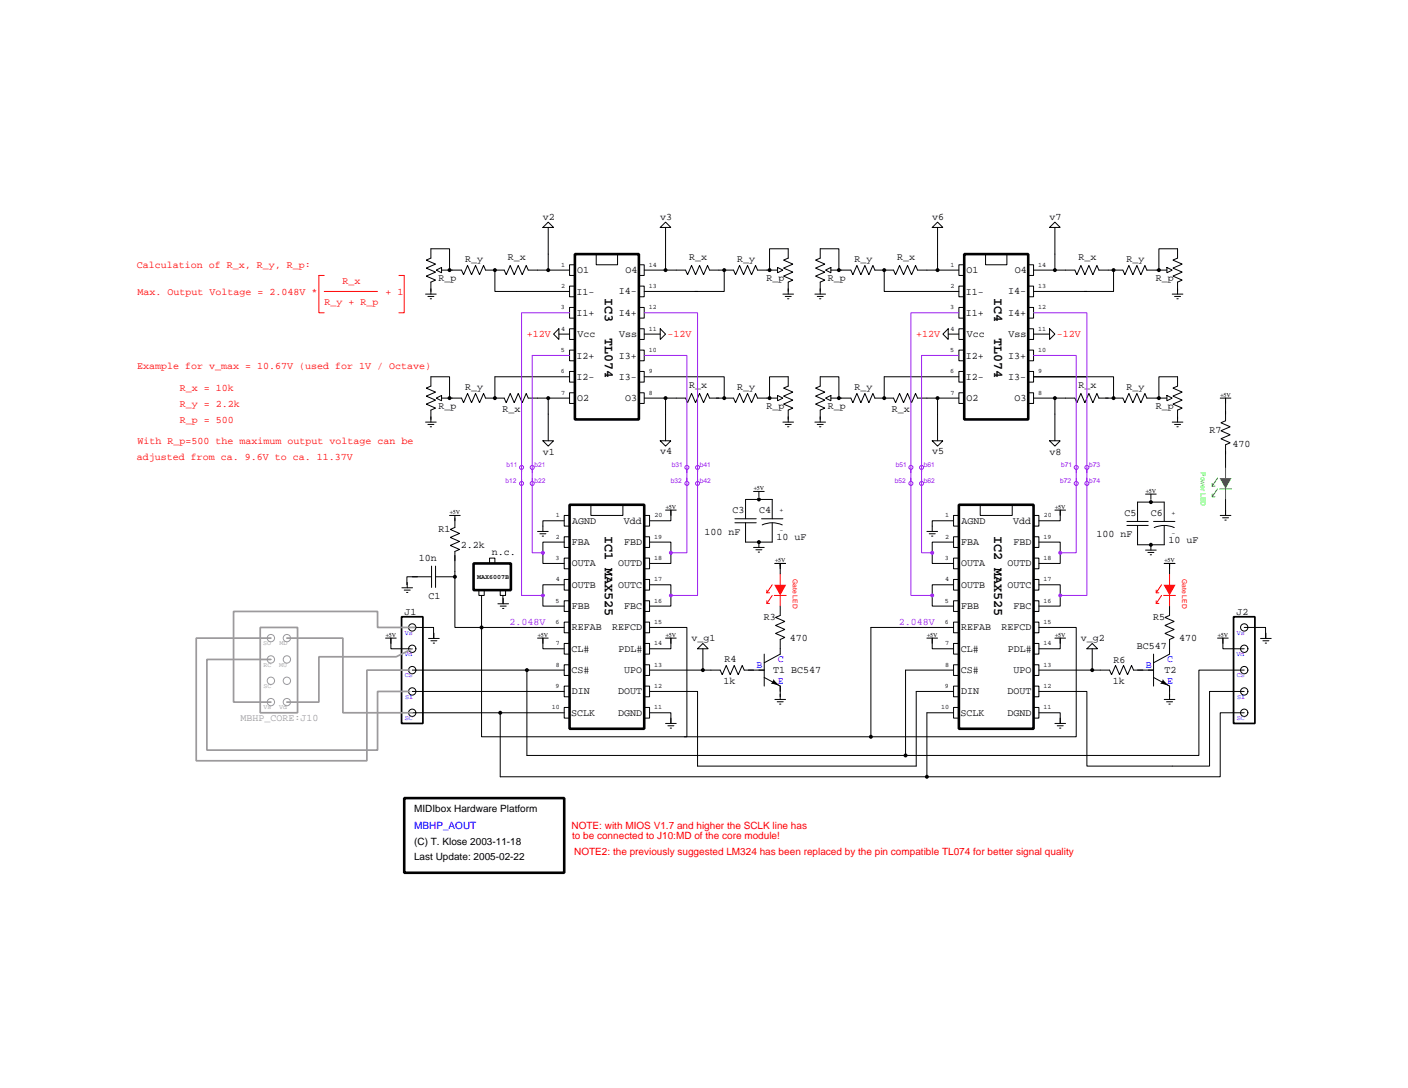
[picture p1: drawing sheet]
<svg xmlns="http://www.w3.org/2000/svg" width="279mm" height="216mm" viewBox="0 0 279 216" stroke-linecap="round" stroke-linejoin="round" font-family="sans-serif">
<path d="M113 100.2h14.8v44.4h-14.8zM80.2 158.4h31.8v14.8h-31.8z" fill="none" stroke="#000" stroke-width=".52"/>
<g fill="none" stroke="#000" stroke-width=".2">
<path d="M106.7 105.5h2.1M107.1 105.9h1.2M107.6 106.4h.3M112 106.5h1v2.1h-1zM112 110.8h1v2.1h-1zM112 115h1v2.1h-1zM112 119.2h1v2.1h-1zM112 102.3h1v2.1h-1zM112 103.3h-4.3v2.2M112 107.6h-4.3v4.2h4.3M112 116h-4.3v4.3h4.3M117.3 100.2h6.3v2.1h-6.3z"/>
<path d="M127.8 106.5h1.1v2.1h-1.1zM127.8 110.8h1.1v2.1h-1.1zM127.8 115h1.1v2.1h-1.1zM127.8 119.2h1.1v2.1h-1.1zM127.8 102.3h1.1v2.1h-1.1zM128.9 116h4.2v4.3h-4.2M128.9 107.6h4.2v4.2h-4.2M132.1 101.2h2.1M133.1 102.3v-1.1v2.1h-4.2M76.5 126.6h2.1M77.6 127.7v-1.1v2.1h4.2M81.8 124.5h4.2v2.1"/>
<path d="M81.8 137.2h30.2M81.8 133h30.2M85 126.7h2.2M85.5 127.2h1.2M86 127.6h.2M86.1 125.6v1.1M106.7 126.6h2.1M107.7 127.7v-1.1v2.1h4.3M112 123.5h1v2.1h-1zM112 127.7h1v2.1h-1zM112 131.9h1v2.1h-1zM112 136.2h1v2.1h-1z"/>
<path d="M127.8 127.7h1.1v2.1h-1.1zM127.8 123.5h1.1v2.1h-1.1zM127.8 131.9h1.1v2.1h-1.1zM127.8 136.2h1.1v2.1h-1.1zM132.1 126.6h2.1M133.1 127.7v-1.1v2.1h-4.2M150.6 133h1.1M151.7 129.8v6.4M151.7 134.4l3.1 1.8v1M154.8 128.7v1.1l-3.1 1.7M81.8 141.4h30.2M112 140.4h1v2.1h-1z"/>
<path d="M127.8 140.4h1.1v2.1h-1.1zM128.9 141.4h4.2v2.2v-1.1M132.1 143.6h2.1M132.5 144h1.2M133 144.5h.3"/>
<circle cx="81.8" cy="137.2" r=".73"/>
<circle cx="81.8" cy="133" r=".73"/>
<circle cx="81.8" cy="124.5" r=".73"/>
<circle cx="81.8" cy="128.7" r=".73"/>
<circle cx="81.8" cy="141.4" r=".73"/>
</g>
<path d="M79.7 122.4h4.2v21.2h-4.2z" fill="none" stroke="#000" stroke-width=".34"/>
<path d="M153.5 134.8l1.3 1.4-1.8-.5z" fill-rule="evenodd" fill="#000"/>
<path d="M242 94.9h2.4l-1.2 2.1z" fill="#0e0"/>
<path d="M240.6 95.9v.6M240.6 98.1v.5M240.6 96.5h.5M240.6 98.6h.5M241.6 94.9l-1 1.6M241.6 97l-1 1.6M242 97h2.4M243.2 92.8v2.1M243.2 97v2.1" fill="none" stroke="#0e0" stroke-width=".2"/>
<path d="M242.1 79h2.2M243.2 79v4.5l-.9 .4 1.8 .8-1.8 .8 1.8 .8-1.8 .8 1.8 .8-.9 .4v4.5M243.2 99.1v3.2M242.1 102.3h2.2M242.6 102.7h1.2M243.1 103.2h.2M141.1 133h1.8l.4 .9 .8-1.9 .8 1.9 .8-1.9 .8 1.9 .8-1.9 .4 1h4M153.8 138.8h2.1M154.2 139.3h1.2M154.7 139.7h.3M154.8 120.3v1.8l-.9 .4 1.9 .8-1.9 .8 1.9 .8-1.9 .8 1.9 .8-1 .4v1.8M154.8 136.2v2.6" fill="none" stroke="#000" stroke-width=".2"/>
<path d="M153.6 116h2.4l-1.2 2.2z" fill="#f00"/>
<path d="M152.2 117.6h.5M152.2 117.1v.5M152.2 119.2v.5M152.2 119.7h.5M153.2 116l-1 1.6M153.2 118.2l-1 1.5M153.6 118.2h2.4M154.8 113.9v2.1M154.8 118.2v2.1" fill="none" stroke="#f00" stroke-width=".2"/>
<g fill="none" stroke="#000" stroke-width=".2">
<path d="M79.7 116.6h2.2M80.2 117.1h1.2M80.7 117.6h.2M80.8 115.6v1M81.8 114.5h3.8M82.9 114.5h-2.2v1.5M85.6 112.3v4.3M86.4 114.5h3.9M86.4 112.3v4.3M89.2 102.3h2.1M90.3 102.3v2.4l-1 .4 1.9 .8-1.9 .7 1.9 .8-1.9 .8 1.9 .8-.9 .4v15.1h21.7M95 117.1h1.1v1.1h-1.1z"/>
<path d="M95.6 118.2v28h40.7v-21.7h-7.4M97.1 110.8h1.1v1h-1.1zM98.8 119.8h2.1M99.3 117.1h1v1.1h-1zM99.8 118.2v1.5M99.9 118.8v1M153.8 111.8h2.1M154.8 111.8v2.1M183.9 105.5h2.1M184.4 105.9h1.2M184.9 106.4h.2M189.2 106.5h1.1v2.1h-1.1z"/>
<path d="M189.2 110.8h1.1v2.1h-1.1zM189.2 115h1.1v2.1h-1.1zM189.2 119.2h1.1v2.1h-1.1zM189.2 102.3h1.1v2.1h-1.1zM189.2 103.3h-4.2v2.2M189.2 107.6h-4.2v4.2h4.2M189.2 116h-4.2v4.3h4.2M194.5 100.2h6.4v2.1h-6.4zM205.1 106.5h1.1v2.1h-1.1zM205.1 110.8h1.1v2.1h-1.1zM205.1 115h1.1v2.1h-1.1zM205.1 119.2h1.1v2.1h-1.1z"/>
<path d="M205.1 102.3h1.1v2.1h-1.1zM206.2 116h4.2v4.3h-4.2M206.2 107.6h4.2v4.2h-4.2M209.3 101.2h2.1M210.4 102.3v-1.1v2.1h-4.2M99.3 120.3h1.2M99.7 120.7h.3M179.7 133h9.5M181.8 137.2h7.4M183.9 126.6h2.1M185 127.7v-1.1v2.1h4.2M189.2 123.5h1.1v2.1h-1.1z"/>
<path d="M189.2 127.7h1.1v2.1h-1.1zM189.2 131.9h1.1v2.1h-1.1zM189.2 136.2h1.1v2.1h-1.1zM189.2 124.5h-16.4v21.7h40.8v-21.7h-7.4M205.1 127.7h1.1v2.1h-1.1zM205.1 123.5h1.1v2.1h-1.1zM205.1 131.9h1.1v2.1h-1.1zM205.1 136.2h1.1v2.1h-1.1zM209.3 126.6h2.1M210.4 127.7v-1.1v2.1h-4.2M183.9 141.4h5.3M189.2 140.4h1.1v2.1h-1.1z"/>
<path d="M205.1 140.4h1.1v2.1h-1.1zM206.2 141.4h4.2v2.2v-1.1M209.3 143.6h2.1M209.8 144h1.2M210.3 144.5h.2"/>
</g>
<path d="M94 111.8h7.4v5.3h-7.4zM190.3 100.2h14.8v44.4h-14.8z" fill="none" stroke="#000" stroke-width=".52"/>
<g fill="#000">
<circle cx="95.6" cy="124.5" r=".4"/>
<circle cx="172.8" cy="146.2" r=".4"/>
</g>
<g fill="#9c1fef">
<circle cx="107.7" cy="118.2" r=".4"/>
<circle cx="107.7" cy="109.7" r=".4"/>
<circle cx="133.1" cy="118.2" r=".4"/>
<circle cx="133.1" cy="109.7" r=".4"/>
<circle cx="185" cy="118.2" r=".4"/>
<circle cx="185" cy="109.7" r=".4"/>
<circle cx="210.4" cy="109.7" r=".4"/>
<circle cx="210.4" cy="118.2" r=".4"/>
</g>
<g fill="none" stroke="#000" stroke-width=".2">
<path d="M84.4 58.4h2.2M84.9 58.8h1.2M85.4 59.3h.2M86.6 53.6l1-.5v1zM87.6 53.6h4l.4 .9 .8-1.8 .8 1.8 .8-1.8 .8 1.8 .8-1.8 .4 .9h3.7l.4 .9 .7-1.8 .8 1.8 .8-1.8 .8 1.8 .8-1.8 .4 .9h8.2M89.2 53.6v-4.2h-3.7v1.8l-.9 .4 1.8 .8-1.8 .8 1.8 .8-1.8 .8 1.8 .8-.9 .4v2.4M98.2 53.6v4.2h14.8M107.7 45.1l1.1-1 1 1zM108.8 45.1v8.5M113 56.8h1.1v2.1h-1.1zM113 52.5h1.1v2.2h-1.1zM118.3 50.4h4.2v2.1h-4.2z"/>
<path d="M126.8 56.8h1v2.1h-1zM126.8 52.5h1v2.2h-1zM127.8 53.6h8.2l.4 .9 .8-1.8 .8 1.8 .8-1.8 .8 1.8 .8-1.8 .4 .9h2.9v4.2h-5.8M127.8 57.8h10.6M131 45.1l1.1-1 1 1zM132.1 45.1v8.5M143.7 53.6h1.9l.4 .9 .8-1.8 .7 1.8 .8-1.8 .8 1.8 .8-1.8 .4 .9h4M152.7 53.6v-4.2h3.7v1.8l-.9 .4 1.8 .8-1.8 .8 1.8 .8-1.8 .8 1.8 .8-.9 .4v2.4M154.3 53.1l1.1 .5-1.1 .5zM155.4 58.4h2.1M155.8 58.8h1.2M156.3 59.3h.2"/>
<path d="M161.7 58.4h2.1M162.2 58.8h1.2M162.6 59.3h.3M163.8 53.6l1.1-.5v1zM164.9 53.6h3.9l.4 .9 .8-1.8 .8 1.8 .8-1.8 .8 1.8 .8-1.8 .4 .9h3.7l.4 .9 .8-1.8 .8 1.8 .8-1.8 .8 1.8 .8-1.8 .4 .9h8.2M166.5 53.6v-4.2h-3.7v1.8l-1 .4 1.9 .8-1.9 .8 1.9 .8-1.9 .8 1.9 .8-.9 .4v2.4M175.5 53.6v4.2h14.8M185 45.1l1-1 1.1 1zM186 45.1v8.5M190.3 56.8h1v2.1h-1zM190.3 52.5h1v2.2h-1zM195.6 50.4h4.2v2.1h-4.2z"/>
<path d="M204 56.8h1.1v2.1h-1.1zM204 52.5h1.1v2.2h-1.1zM205.1 53.6h8.2l.4 .9 .8-1.8 .8 1.8 .8-1.8 .8 1.8 .8-1.8 .4 .9h2.9v4.2h-5.8M205.1 57.8h10.6M208.3 45.1l1-1 1.1 1zM209.3 45.1v8.5M221 53.6h1.8l.4 .9 .8-1.8 .8 1.8 .8-1.8 .8 1.8 .8-1.8 .4 .9h4M230 53.6v-4.2h3.7v1.8l-1 .4 1.9 .8-1.9 .8 1.9 .8-1.9 .8 1.9 .8-.9 .4v2.4M231.6 53.1l1 .5-1 .5zM232.6 58.4h2.1M233.1 58.8h1.2M233.5 59.3h.3"/>
<path d="M86.6 79l1-.5v1zM87.6 79h4l.4 .9 .8-1.8 .8 1.8 .8-1.8 .8 1.8 .8-1.8 .4 .9h3.7l.4 .9 .7-1.8 .8 1.8 .8-1.8 .8 1.8 .8-1.8 .4 .9h8.2M89.2 79v-4.2h-3.7v1.8l-.9 .4 1.8 .8-1.8 .8 1.8 .8-1.8 .8 1.8 .8-.9 .4v2.4M108.8 79v8.5M109.8 66.3l1.1-1.1v2.2zM110.9 66.3h2.1M113 61h1.1v2.1h-1.1zM113 65.2h1.1v2.2h-1.1zM113 69.5h1.1v2.1h-1.1zM113 73.7h1.1v2.1h-1.1zM113 77.9h1.1v2.2h-1.1zM113 74.8h-14.8v4.2"/>
<path d="M126.8 61h1v2.1h-1zM126.8 65.2h1v2.2h-1zM126.8 77.9h1v2.2h-1zM126.8 73.7h1v2.1h-1zM126.8 69.5h1v2.1h-1zM127.8 79h8.2l.4 .9 .8-1.8 .8 1.8 .8-1.8 .8 1.8 .8-1.8 .4 .9h4.8l.4 .9 .8-1.8 .7 1.8 .8-1.8 .8 1.8 .8-1.8 .4 .9h4M127.8 74.8h15.9v4.2M127.8 66.3h3.2M131 65.2l1.1 1.1-1.1 1.1zM132.1 79v8.5M152.7 79v-4.2h3.7v1.8l-.9 .4 1.8 .8-1.8 .8 1.8 .8-1.8 .8 1.8 .8-.9 .4v2.4M154.3 78.5l1.1 .5-1.1 .5z"/>
<path d="M163.8 79l1.1-.5v1zM164.9 79h3.9l.4 .9 .8-1.8 .8 1.8 .8-1.8 .8 1.8 .8-1.8 .4 .9h3.7l.4 .9 .8-1.8 .8 1.8 .8-1.8 .8 1.8 .8-1.8 .4 .9h8.2M166.5 79v-4.2h-3.7v1.8l-1 .4 1.9 .8-1.9 .8 1.9 .8-1.9 .8 1.9 .8-.9 .4v2.4M186 79v8.5M187.1 66.3l1.1-1.1v2.2zM188.2 66.3h2.1M190.3 61h1v2.1h-1zM190.3 65.2h1v2.2h-1zM190.3 69.5h1v2.1h-1zM190.3 73.7h1v2.1h-1zM190.3 77.9h1v2.2h-1zM190.3 74.8h-14.8v4.2"/>
<path d="M204 61h1.1v2.1h-1.1zM204 65.2h1.1v2.2h-1.1zM204 77.9h1.1v2.2h-1.1zM204 73.7h1.1v2.1h-1.1zM204 69.5h1.1v2.1h-1.1zM205.1 79h8.2l.4 .9 .8-1.8 .8 1.8 .8-1.8 .8 1.8 .8-1.8 .4 .9h4.7l.4 .9 .8-1.8 .8 1.8 .8-1.8 .8 1.8 .8-1.8 .4 .9h4M205.1 66.3h3.2M208.3 65.2l1 1.1-1 1.1zM209.3 79v8.5M215.7 74.8h-10.6h15.9v4.2M230 79v-4.2h3.7v1.8l-1 .4 1.9 .8-1.9 .8 1.9 .8-1.9 .8 1.9 .8-.9 .4v2.4M231.6 78.5l1 .5-1 .5z"/>
<path d="M84.4 83.8h2.2M84.9 84.2h1.2M85.4 84.7h.2M107.7 87.5h2.1l-1 1zM131 87.5h2.1l-1 1zM155.4 83.8h2.1M155.8 84.2h1.2M156.3 84.7h.2M161.7 83.8h2.1M162.2 84.2h1.2M162.6 84.7h.3M185 87.5h2.1l-1.1 1z"/>
<path d="M208.3 87.5h2.1l-1.1 1zM232.6 83.8h2.1M233.1 84.2h1.2M233.5 84.7h.3M104.6 133v16.9h75.1M128.9 137.2h9.5v14.8h43.4v-14.8M128.9 133h12.2M138.4 128.7l1.1-1 1 1zM139.5 128.7v4.3M179.7 133v16.9M206.2 137.2h9.5v14.8h24.3v-14.8h6.9M206.2 133h14l.4 .9 .8-1.9 .8 1.9 .8-1.9 .7 1.9 .8-1.9 .4 1h4"/>
<path d="M215.7 128.7l1-1 1.1 1zM216.7 128.7v4.3M228.9 129.8v6.4M228.9 134.4l3.2 1.8v2.6M231 138.8h2.1M231.5 139.3h1.2M232 139.7h.2M232.1 120.3v1.8l-.9 .4 1.8 .8-1.8 .8 1.8 .8-1.8 .8 1.8 .8-.9 .4v2.9l-3.2 1.7M241.6 126.6h2.1M242.7 127.7v-1.1v2.1h4.2M246.9 124.5h4.2v2.1M246.9 133h-9v16.9h-58.2"/>
<path d="M250.1 126.7h2.2M250.6 127.2h1.2M251.1 127.6h.2M251.2 125.6v1.1M99.3 141.4v12.7h84.6M135.8 146.2h37M183.9 141.4v12.7M246.9 141.4h-4.8v12.7h-58.2"/>
<circle cx="246.9" cy="124.5" r=".73"/>
<circle cx="246.9" cy="133" r=".73"/>
<circle cx="246.9" cy="137.2" r=".73"/>
<circle cx="246.9" cy="128.7" r=".73"/>
<circle cx="246.9" cy="141.4" r=".73"/>
</g>
<g fill="#000">
<path d="M230.7 134.8l1.4 1.4-1.9-.5z" fill-rule="evenodd"/>
<circle cx="89.2" cy="53.6" r=".4"/>
<circle cx="98.2" cy="53.6" r=".4"/>
<circle cx="108.8" cy="53.6" r=".4"/>
<circle cx="132.1" cy="53.6" r=".4"/>
<circle cx="143.7" cy="53.6" r=".4"/>
<circle cx="152.7" cy="53.6" r=".4"/>
<circle cx="166.5" cy="53.6" r=".4"/>
<circle cx="175.5" cy="53.6" r=".4"/>
<circle cx="186" cy="53.6" r=".4"/>
<circle cx="209.3" cy="53.6" r=".4"/>
<circle cx="221" cy="53.6" r=".4"/>
<circle cx="230" cy="53.6" r=".4"/>
<circle cx="89.2" cy="79" r=".4"/>
<circle cx="98.2" cy="79" r=".4"/>
<circle cx="108.8" cy="79" r=".4"/>
<circle cx="132.1" cy="79" r=".4"/>
<circle cx="143.7" cy="79" r=".4"/>
<circle cx="152.7" cy="79" r=".4"/>
<circle cx="166.5" cy="79" r=".4"/>
<circle cx="175.5" cy="79" r=".4"/>
<circle cx="186" cy="79" r=".4"/>
<circle cx="209.3" cy="79" r=".4"/>
<circle cx="221" cy="79" r=".4"/>
<circle cx="230" cy="79" r=".4"/>
<circle cx="90.3" cy="114.5" r=".4"/>
<circle cx="104.6" cy="133" r=".4"/>
<circle cx="139.5" cy="133" r=".4"/>
<circle cx="216.7" cy="133" r=".4"/>
<circle cx="99.3" cy="141.4" r=".4"/>
<circle cx="179.7" cy="149.9" r=".4"/>
<circle cx="183.9" cy="154.1" r=".4"/>
</g>
<path d="M244.8 122.4h4.2v21.2h-4.2z" fill="none" stroke="#000" stroke-width=".34"/>
<g fill="none" stroke="#9c9a9c" stroke-width=".2">
<circle cx="53.8" cy="139.3" r=".73"/>
<circle cx="53.8" cy="126.6" r=".73"/>
<circle cx="53.8" cy="130.9" r=".73"/>
<circle cx="53.8" cy="135.1" r=".73"/>
<circle cx="56.9" cy="135.1" r=".73"/>
<circle cx="56.9" cy="130.9" r=".73"/>
<circle cx="56.9" cy="139.3" r=".73"/>
<circle cx="56.9" cy="126.6" r=".73"/>
</g>
<path d="M51.6 124.5h7.4v16.9h-7.4zM53.8 130.9h-12.7v18h33.8v-11.7h6.4M53.8 126.6h-14.9v24.4h33.9v-18h8.5M56.9 126.6h11.1v14.8h13.8M81.8 128.7l-3.2 1.6h-15.3v9h-6.4M82.3 124.5h-7.4v-3.2h-28.6v18h7.5" fill="none" stroke="#9c9a9c" stroke-width=".34"/>
<path d="M114.1 50.4h12.7v32.8h-12.7zM191.3 50.4h12.7v32.8h-12.7z" fill="none" stroke="#000" stroke-width=".52"/>
<path d="M64.3 54.7h-1v7.4h1M64.3 57.8h10.6M79.2 54.7h1v7.4h-1" fill="none" stroke="#f00" stroke-width=".2"/>
<g fill="none" stroke="#9c1fef" stroke-width=".2">
<path d="M103.5 93.2v.6M103.5 94.9v.6M105.6 93.2v.6M105.6 94.9v.6M136.3 93.2v.6M136.3 94.9v.6M138.4 93.2v.6M138.4 94.9v.6M180.8 93.2v.6M180.8 94.9v.6M182.9 93.2v.6M182.9 94.9v.6"/>
<path d="M213.6 93.2v.6M213.6 94.9v.6M215.7 93.2v.6M215.7 94.9v.6"/>
<circle cx="103.5" cy="95.9" r=".4"/>
<circle cx="103.5" cy="92.8" r=".4"/>
<circle cx="105.6" cy="95.9" r=".4"/>
<circle cx="105.6" cy="92.8" r=".4"/>
<circle cx="136.3" cy="92.8" r=".4"/>
<circle cx="136.3" cy="95.9" r=".4"/>
<circle cx="138.4" cy="92.8" r=".4"/>
<circle cx="138.4" cy="95.9" r=".4"/>
<circle cx="180.8" cy="95.9" r=".4"/>
<circle cx="180.8" cy="92.8" r=".4"/>
<circle cx="182.9" cy="92.8" r=".4"/>
<circle cx="182.9" cy="95.9" r=".4"/>
<circle cx="213.6" cy="92.8" r=".4"/>
<circle cx="213.6" cy="95.9" r=".4"/>
<circle cx="215.7" cy="92.8" r=".4"/>
<circle cx="215.7" cy="95.9" r=".4"/>
</g>
<path d="M230.9 116h2.4l-1.2 2.2z" fill="#f00"/>
<path d="M229.4 117.6h.6M229.4 117.1v.5M229.4 119.2v.5M229.4 119.7h.6M230.5 116l-1.1 1.6M230.5 118.2l-1.1 1.5M230.9 118.2h2.4M232.1 113.9v2.1M232.1 118.2v2.1" fill="none" stroke="#f00" stroke-width=".2"/>
<g fill="none" stroke="#000" stroke-width=".2">
<path d="M149.5 97.5h2.2M150.6 97.5v1.1M227.3 98.1h2.1M228.4 98.1v1M145.8 102.9h4.3M145.8 103.7h4.3M147.9 102.9v-3.8h5.3v3.8M147.9 103.7v3.9h5.3v-3.9M149.5 108.6h2.2M150 109.1h1.2M150.5 109.6h.2M150.6 107.6v1"/>
<path d="M151.1 102.9h4.3M151.2 104.2a4.9 4.9 0 0 1 4 0M223.6 103.5h4.3M223.6 104.3h4.3M225.7 103.5v-3.9h5.3v3.9M225.7 104.3v3.8h5.3v-3.8M227.3 109.2h2.1M227.8 109.6h1.2M228.2 110.1h.3M228.4 108.1v1.1M228.9 103.5h4.2M229 104.7a4.9 4.9 0 0 1 4 0"/>
<path d="M231 111.8h2.1M232.1 111.8v2.1"/>
</g>
<path d="M113 70.5h-7.4v39.2h2.1M113 62.1h-9.5v56.1h4.2M127.8 70.5h8.5v39.2h-3.2M127.8 62.1h10.6v56.1h-5.3M190.3 62.1h-9.5v56.1h4.2M190.3 70.5h-7.4v39.2h2.1M205.1 62.1h10.6v56.1h-5.3M205.1 70.5h8.5v39.2h-3.2" fill="none" stroke="#9c1fef" stroke-width=".2"/>
<g fill="#000">
<circle cx="150.6" cy="99.1" r=".4"/>
<circle cx="228.4" cy="99.6" r=".4"/>
<circle cx="150.6" cy="107.6" r=".4"/>
<circle cx="228.4" cy="108.1" r=".4"/>
</g>
<g font-size="2.6">
<text x="120" y="59.2" transform="rotate(90 120 59.2)">IC3</text>
<text x="197.3" y="59.2" transform="rotate(90 197.3 59.2)">IC4</text>
<text x="120" y="67.1" transform="rotate(90 120 67.1)">TL074</text>
<text x="197.3" y="67.1" transform="rotate(90 197.3 67.1)">TL074</text>
<text x="120" y="106.3" transform="rotate(90 120 106.3)">IC1 MAX525</text>
<text x="197.3" y="106.3" transform="rotate(90 197.3 106.3)">IC2 MAX525</text>
</g>
<g font-size="2">
<text x="107.7" y="43.6">v2</text>
<text x="131" y="43.6">v3</text>
<text x="185" y="43.6">v6</text>
<text x="208.3" y="43.6">v7</text>
<text x="92.3" y="52">R_y</text>
<text x="100.7" y="51.5">R_x</text>
<text x="136.7" y="51.5">R_x</text>
<text x="146.3" y="52">R_y</text>
<text x="169.5" y="52">R_y</text>
<text x="178" y="51.5">R_x</text>
<text x="214" y="51.5">R_x</text>
<text x="223.5" y="52">R_y</text>
<text x="87" y="55.7">R_p</text>
<text x="114.4" y="58.4">I1-</text>
<text x="114.5" y="54.2">O1</text>
<text x="122.8" y="58.4">I4-</text>
<text x="124.1" y="54.2">O4</text>
<text x="152.1" y="55.7">R_p</text>
<text x="164.3" y="55.7">R_p</text>
<text x="191.6" y="58.4">I1-</text>
<text x="191.8" y="54.2">O1</text>
<text x="200.1" y="58.4">I4-</text>
<text x="201.4" y="54.2">O4</text>
<text x="229.3" y="55.7">R_p</text>
<text x="114.4" y="62.7">I1+</text>
<text x="122.8" y="62.7">I4+</text>
<text x="191.6" y="62.7">I1+</text>
<text x="200.1" y="62.7">I4+</text>
<text x="114.4" y="71.1">I2+</text>
<text x="114.6" y="66.9">Vcc</text>
<text x="122.8" y="71.1">I3+</text>
<text x="122.9" y="66.9">Vss</text>
<text x="191.6" y="71.1">I2+</text>
<text x="191.8" y="66.9">Vcc</text>
<text x="200.1" y="71.1">I3+</text>
<text x="200.1" y="66.9">Vss</text>
<text x="92.3" y="77.4">R_y</text>
<text x="114.4" y="75.4">I2-</text>
<text x="122.8" y="75.4">I3-</text>
<text x="136.7" y="76.9">R_x</text>
<text x="146.3" y="77.4">R_y</text>
<text x="169.5" y="77.4">R_y</text>
<text x="191.6" y="75.4">I2-</text>
<text x="200.1" y="75.4">I3-</text>
<text x="214" y="76.9">R_x</text>
<text x="223.5" y="77.4">R_y</text>
<text x="87" y="81.1">R_p</text>
<text x="99.7" y="81.7">R_x</text>
<text x="114.5" y="79.6">O2</text>
<text x="124.1" y="79.6">O3</text>
<text x="152.1" y="81.1">R_p</text>
<text x="164.3" y="81.1">R_p</text>
<text x="176.9" y="81.7">R_x</text>
<text x="191.8" y="79.6">O2</text>
<text x="201.3" y="79.6">O3</text>
<text x="229.3" y="81.1">R_p</text>
<text x="240" y="86">R7</text>
<text x="244.6" y="88.6">470</text>
<text x="107.7" y="90.2">v1</text>
<text x="131" y="90.2">v4</text>
<text x="185" y="90.2">v5</text>
<text x="208.3" y="90.2">v8</text>
<text x="145.3" y="101.8">C3</text>
<text x="150.6" y="101.8">C4</text>
<text x="87" y="105.5">R1</text>
<text x="113.5" y="103.9">AGND</text>
<text x="123.8" y="103.9">Vdd</text>
<text x="139.8" y="106.1">100 nF</text>
<text x="154.1" y="107.1">10 uF</text>
<text x="190.8" y="103.9">AGND</text>
<text x="201" y="103.9">Vdd</text>
<text x="217.6" y="106.6">100 nF</text>
<text x="223.1" y="102.4">C5</text>
<text x="228.4" y="102.4">C6</text>
<text x="231.9" y="107.7">10 uF</text>
<text x="83.1" y="111.4">10n</text>
<text x="91.4" y="108.7">2.2k</text>
<text x="97.6" y="110.1">n.c.</text>
<text x="113.4" y="112.4">OUTA</text>
<text x="113.5" y="108.1">FBA</text>
<text x="122.7" y="112.4">OUTD</text>
<text x="123.9" y="108.1">FBD</text>
<text x="190.7" y="112.4">OUTA</text>
<text x="190.7" y="108.1">FBA</text>
<text x="200" y="112.4">OUTD</text>
<text x="201.1" y="108.1">FBD</text>
<text x="85" y="118.8">C1</text>
<text x="113.4" y="116.6">OUTB</text>
<text x="122.7" y="116.6">OUTC</text>
<text x="190.7" y="116.6">OUTB</text>
<text x="199.9" y="116.6">OUTC</text>
<text x="80.3" y="121.9">J1</text>
<text x="113.5" y="125.1">REFAB</text>
<text x="113.5" y="120.8">FBB</text>
<text x="121.5" y="125.1">REFCD</text>
<text x="123.9" y="120.8">FBC</text>
<text x="151.6" y="123">R3</text>
<text x="190.7" y="125.1">REFAB</text>
<text x="190.7" y="120.8">FBB</text>
<text x="198.8" y="125.1">REFCD</text>
<text x="201.1" y="120.8">FBC</text>
<text x="228.8" y="123">R5</text>
<text x="245.4" y="121.9">J2</text>
<text x="113.4" y="129.4">CL#</text>
<text x="122.7" y="129.4">PDL#</text>
<text x="137.2" y="127.2">v_g1</text>
<text x="143.7" y="131.5">R4</text>
<text x="156.8" y="127.2">470</text>
<text x="190.7" y="129.4">CL#</text>
<text x="200" y="129.4">PDL#</text>
<text x="214.5" y="127.2">v_g2</text>
<text x="221" y="131.5">R6</text>
<text x="225.6" y="128.8">BC547</text>
<text x="234" y="127.2">470</text>
<text x="113.4" y="133.6">CS#</text>
<text x="113.5" y="137.8">DIN</text>
<text x="122.7" y="137.8">DOUT</text>
<text x="123.8" y="133.5">UPO</text>
<text x="143.6" y="135.7">1k</text>
<text x="153.4" y="133.6">T1 BC547</text>
<text x="190.7" y="133.6">CS#</text>
<text x="190.7" y="137.8">DIN</text>
<text x="199.9" y="137.8">DOUT</text>
<text x="201.1" y="133.5">UPO</text>
<text x="220.8" y="135.7">1k</text>
<text x="231.1" y="133.6">T2</text>
<text x="113.4" y="142">SCLK</text>
<text x="122.7" y="142">DGND</text>
<text x="190.6" y="142">SCLK</text>
<text x="200" y="142">DGND</text>
<text x="82.2" y="161.2">MIDIbox Hardware Platform</text>
<text x="82.2" y="167.6">(C) T. Klose 2003-11-18</text>
<text x="82.2" y="170.7">Last Update: 2005-02-22</text>
</g>
<g font-size="2" fill="#f00">
<text x="27.2" y="53.2">Calculation of R_x, R_y, R_p:</text>
<text x="27.3" y="58.4">Max. Output Voltage = 2.048V *</text>
<text x="67.9" y="56.3">R_x</text>
<text x="76.5" y="58.4">+ 1</text>
<text x="64.4" y="60.5">R_y + R_p</text>
<text x="104.6" y="66.9">+12V</text>
<text x="132.5" y="66.9">-12V</text>
<text x="181.8" y="66.9">+12V</text>
<text x="209.7" y="66.9">-12V</text>
<text x="27.2" y="73.3">Example for v_max = 10.67V (used for 1V / Octave)</text>
<text x="35.7" y="77.5">R_x = 10k</text>
<text x="35.7" y="80.7">R_y = 2.2k</text>
<text x="35.7" y="83.8">R_p = 500</text>
<text x="27.3" y="88.1">With R_p=500 the maximum output voltage can be</text>
<text x="27.2" y="91.3">adjusted from ca. 9.6V to ca. 11.37V</text>
<text x="113.4" y="164.4">NOTE: with MIOS V1.7 and higher the SCLK line has</text>
<text x="113.5" y="166.5">to be connected to J10:MD of the core module!</text>
<text x="113.9" y="169.7">NOTE2: the previously suggested LM324 has been replaced by the pin compatible TL074 for better signal quality</text>
</g>
<g font-size="2" fill="#9c1fef">
<text x="101.1" y="124.1">2.048V</text>
<text x="178.3" y="124.1">2.048V</text>
</g>
<g font-size="2" fill="#00f">
<text x="154.4" y="131.4">C</text>
<text x="231.6" y="131.4">C</text>
<text x="150.1" y="132.5">B</text>
<text x="154.3" y="135.7">E</text>
<text x="227.4" y="132.5">B</text>
<text x="231.6" y="135.7">E</text>
<text x="82.2" y="164.4">MBHP_AOUT</text>
</g>
<text font-size="2" fill="#9c9a9c" x="47.7" y="143.1">MBHP_CORE:J10</text>
<g font-size="1.3">
<text x="111.3" y="52.9">1</text>
<text x="128.8" y="52.9">14</text>
<text x="188.6" y="52.9">1</text>
<text x="206" y="52.9">14</text>
<text x="111.3" y="57.2">2</text>
<text x="128.8" y="57.2">13</text>
<text x="188.6" y="57.2">2</text>
<text x="206" y="57.2">13</text>
<text x="111.3" y="61.4">3</text>
<text x="111.3" y="65.6">4</text>
<text x="128.8" y="65.6">11</text>
<text x="128.8" y="61.4">12</text>
<text x="188.6" y="61.4">3</text>
<text x="188.6" y="65.6">4</text>
<text x="206" y="65.6">11</text>
<text x="206" y="61.4">12</text>
<text x="111.3" y="69.9">5</text>
<text x="128.8" y="69.9">10</text>
<text x="188.6" y="69.9">5</text>
<text x="206" y="69.9">10</text>
<text x="111.3" y="74.1">6</text>
<text x="128.7" y="74.1">9</text>
<text x="188.6" y="74.1">6</text>
<text x="206" y="74.1">9</text>
<text x="111.3" y="78.3">7</text>
<text x="128.8" y="78.3">8</text>
<text x="188.6" y="78.3">7</text>
<text x="206" y="78.3">8</text>
<text x="154.7" y="101.6">+</text>
<text x="110.3" y="102.7">1</text>
<text x="110.3" y="106.9">2</text>
<text x="129.8" y="106.9">19</text>
<text x="129.8" y="102.7">20</text>
<text x="154.7" y="105.7">-</text>
<text x="187.5" y="102.7">1</text>
<text x="187.5" y="106.9">2</text>
<text x="207.1" y="106.9">19</text>
<text x="207.1" y="102.7">20</text>
<text x="232.5" y="102.1">+</text>
<text x="232.5" y="106.2">-</text>
<text x="110.3" y="111.1">3</text>
<text x="129.8" y="111.1">18</text>
<text x="187.5" y="111.1">3</text>
<text x="207.1" y="111.1">18</text>
<text x="94.7" y="115">MAX6007B</text>
<text x="110.3" y="119.6">5</text>
<text x="110.3" y="115.4">4</text>
<text x="129.8" y="119.6">16</text>
<text x="129.8" y="115.4">17</text>
<text x="187.5" y="119.6">5</text>
<text x="187.5" y="115.4">4</text>
<text x="207.1" y="119.6">16</text>
<text x="207.1" y="115.4">17</text>
<text x="110.2" y="123.8">6</text>
<text x="129.8" y="123.8">15</text>
<text x="187.5" y="123.8">6</text>
<text x="207.1" y="123.8">15</text>
<text x="110.3" y="128.1">7</text>
<text x="129.8" y="128.1">14</text>
<text x="187.5" y="128.1">7</text>
<text x="207.1" y="128.1">14</text>
<text x="110.2" y="136.6">9</text>
<text x="110.3" y="132.3">8</text>
<text x="129.8" y="132.3">13</text>
<text x="129.8" y="136.6">12</text>
<text x="187.5" y="136.6">9</text>
<text x="187.5" y="132.3">8</text>
<text x="207.1" y="132.3">13</text>
<text x="207.1" y="136.6">12</text>
<text x="109.5" y="140.8">10</text>
<text x="129.8" y="140.8">11</text>
<text x="186.7" y="140.8">10</text>
<text x="207.1" y="140.8">11</text>
</g>
<g font-size="1.3" fill="#9c1fef">
<text x="100.3" y="95.9">b12</text>
<text x="100.5" y="92.8">b11</text>
<text x="106.1" y="92.8">b21</text>
<text x="106.1" y="95.9">b22</text>
<text x="133.1" y="95.9">b32</text>
<text x="133.3" y="92.8">b31</text>
<text x="138.9" y="92.8">b41</text>
<text x="138.9" y="95.9">b42</text>
<text x="177.6" y="95.9">b52</text>
<text x="177.8" y="92.8">b51</text>
<text x="183.3" y="92.8">b61</text>
<text x="183.3" y="95.9">b62</text>
<text x="210.4" y="95.9">b72</text>
<text x="210.6" y="92.8">b71</text>
<text x="216.1" y="92.8">b73</text>
<text x="216.1" y="95.9">b74</text>
</g>
<text font-size="1.3" fill="#0f0" x="238.3" y="93.7" transform="rotate(90 238.3 93.7)">Power LED</text>
<g font-size="1.3" fill="#f00">
<text x="157.3" y="114.9" transform="rotate(90 157.3 114.9)">Gate LED</text>
<text x="234.6" y="114.9" transform="rotate(90 234.6 114.9)">Gate LED</text>
</g>
<g font-size="1.3" fill="#00f">
<text x="80.4" y="125.9">Vs</text>
<text x="245.5" y="125.9">Vs</text>
<text x="80.3" y="130.2">Vd</text>
<text x="245.4" y="130.2">Vd</text>
<text x="80.3" y="134.4">CS</text>
<text x="245.4" y="134.4">CS</text>
<text x="80.3" y="142.9">SC</text>
<text x="80.4" y="138.6">SI</text>
<text x="245.4" y="142.9">SC</text>
<text x="245.5" y="138.6">SI</text>
</g>
<g font-size="1.3" fill="#9c9a9c">
<text x="52.3" y="128.1">SO</text>
<text x="55.5" y="128">MD</text>
<text x="52.3" y="136.5">SC</text>
<text x="52.3" y="132.3">RC</text>
<text x="55.4" y="132.3">MU</text>
<text x="52.3" y="140.7">Vs</text>
<text x="55.4" y="140.8">Vd</text>
</g>
<g font-size="1.2">
<text x="242.2" y="78.7">+5V</text>
<text x="132.1" y="101">+5V</text>
<text x="149.6" y="97.3">+5V</text>
<text x="209.4" y="101">+5V</text>
<text x="227.3" y="97.8">+5V</text>
<text x="89.2" y="102">+5V</text>
<text x="153.8" y="111.5">+5V</text>
<text x="231.1" y="111.5">+5V</text>
<text x="76.5" y="126.4">+5V</text>
<text x="106.7" y="126.4">+5V</text>
<text x="132.1" y="126.4">+5V</text>
<text x="184" y="126.4">+5V</text>
<text x="209.4" y="126.4">+5V</text>
<text x="241.6" y="126.4">+5V</text>
</g>
</svg>
